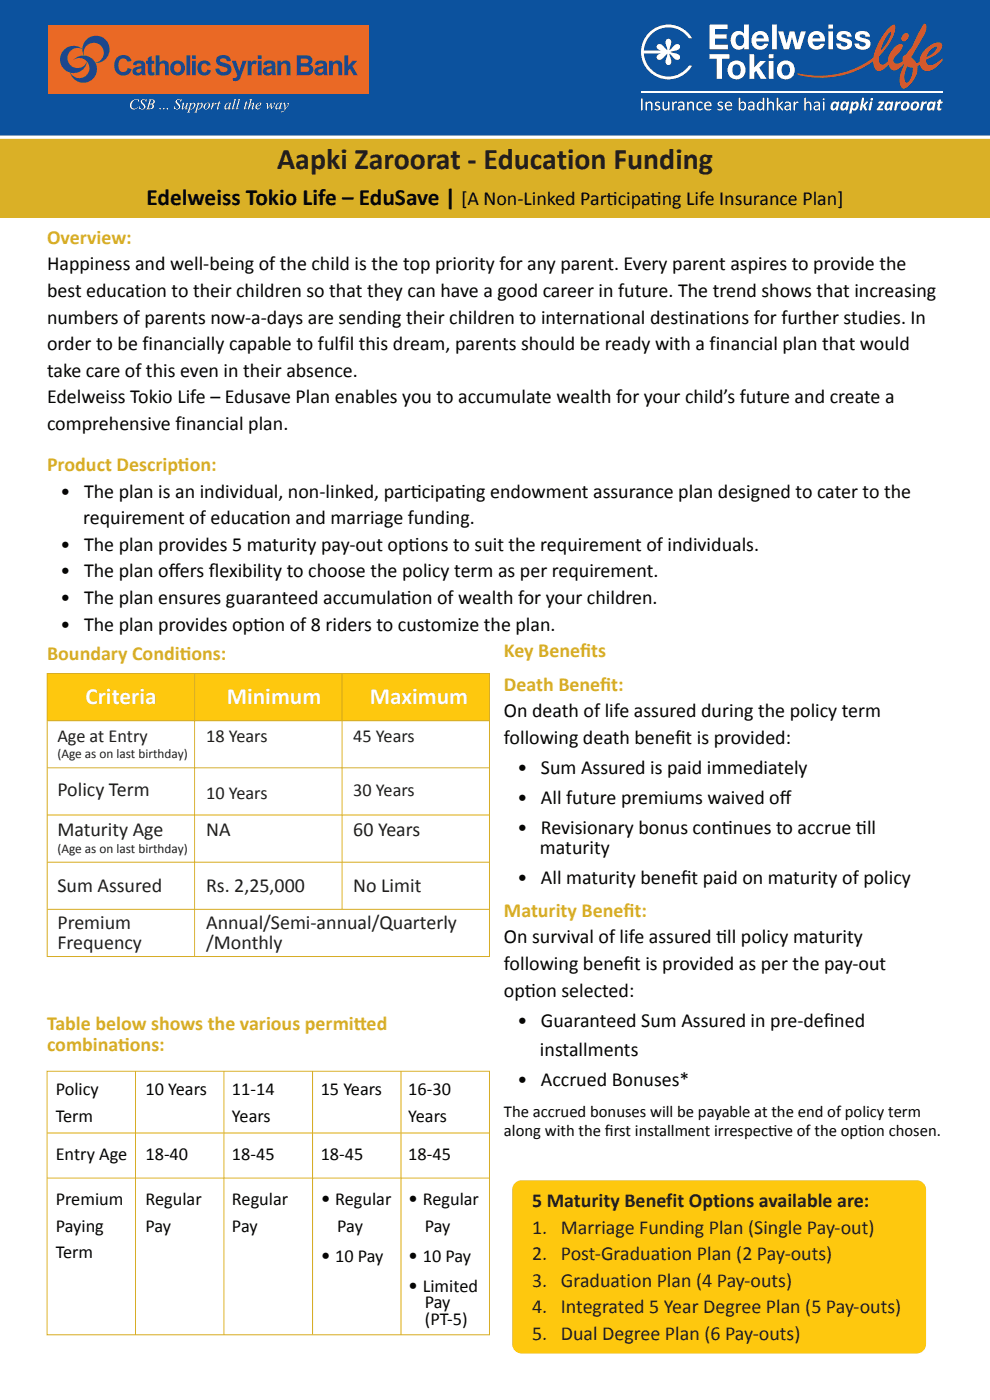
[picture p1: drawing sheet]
<svg xmlns="http://www.w3.org/2000/svg" width="210mm" height="297mm" viewBox="0 0 210 297" stroke-linecap="round" stroke-linejoin="round" font-family="sans-serif">
<path d="M10 142.9h93.8v10h-93.8z" fill="#fec80e"/>
<g fill="none" stroke="#d7ad27" stroke-width=".21">
<path d="M10 142.9h93.8v60h-93.8zM10 152.9h93.8M41.3 142.9v60M72.6 142.9v50M10 172.9h93.8M10 162.9h93.8M10 192.9h93.8M10 182.9h93.8M10 227.3h93.8v55.9h-93.8zM28.7 227.3v55.9M47.5 227.3v55.9M66.3 227.3v55.9"/>
<path d="M85.1 227.3v55.9M10 249.9h93.8M10 240.4h93.8"/>
</g>
<path d="M109.2 251l.9-.5 .6-.1h83.7a2 2 0 0 1 2 2v32.7a2 2 0 0 1-2 2h-83.7a2 2 0 0 1-2-2v-32.7v-.5z" fill="#fec80e"/>
<path d="M0 0h210v46.2h-210z" fill="#dab026"/>
<path d="M0 0h210v29.1h-210z" fill="#0c529e"/>
<path d="M0 29.1h210" fill="none" stroke="#fff" stroke-width=".71" stroke-linecap="butt"/>
<path d="M137.7 6.9a5.8 5.8 0 0 1 9.1 1.2h-.7a5.2 5.2 0 0 0-5.7-2.1 5.2 5.2 0 0 0-3.8 4.7h3.7a.74 .74 0 0 1-.9-.4 .74 .74 0 0 1 .4-.9l.7 .2 1.1 1.1-.4-1.5a.68 .68 0 0 1 .6-1 .68 .68 0 0 1 .6 1l-.4 1.5 1-1.1a.68 .68 0 0 1 1.2 0 .68 .68 0 0 1-.6 1l-1.4 .4 1.4 .4a.68 .68 0 0 1 .6 1 .68 .68 0 0 1-1.2 0l-1-1 .4 1.4a.68 .68 0 0 1-.6 1 .68 .68 0 0 1-.6-1l.4-1.4-1.1 1a.69 .69 0 0 1-1.2 0 .69 .69 0 0 1 .7-1l.3-.1h-3.7a5.2 5.2 0 0 0 3.8 4.8 5.2 5.2 0 0 0 5.7-2.2h.7a5.8 5.8 0 0 1-8.6 1.7 5.8 5.8 0 0 1-.5-8.7z" fill-rule="evenodd" fill="#fff"/>
<g fill="#fff">
<path d="M181.7 6.9a1.07 1.07 0 0 0-.3 1.2 1.07 1.07 0 0 0 1.1 .7l.6 .1a.48 .48 0 0 1 .5 .6 .48 .48 0 0 1-.6 .4l-.6-.2-.2-.5h-1a1.77 1.77 0 0 0 2.7 1.2 1.13 1.13 0 0 0 .8-1.3 1.13 1.13 0 0 0-1.2-.9 1.27 1.27 0 0 1-1.2-.6 .67 .67 0 0 1 .7-.3 .67 .67 0 0 1 .6 .5h1a1.61 1.61 0 0 0-2.2-1.2zM177.8 6.9a1.07 1.07 0 0 0-.3 1.2 1.07 1.07 0 0 0 1.1 .7l.6 .1a.48 .48 0 0 1 .5 .6 .48 .48 0 0 1-.6 .4l-.5-.2-.3-.5h-.9a1.77 1.77 0 0 0 2.6 1.2 1.13 1.13 0 0 0 .8-1.3 1.13 1.13 0 0 0-1.2-.9 1.26 1.26 0 0 1-1.2-.6 .67 .67 0 0 1 .7-.3 .67 .67 0 0 1 .6 .5h1a1.6 1.6 0 0 0-2.2-1.2zM175.7 5.2v.9h1v-.9zM175.7 6.7v3.8h1v-3.8zM172.5 7.6a.82 .82 0 0 1 .9-.2 .82 .82 0 0 1 .6 .7h-1.7zM171.9 7.1a1.97 1.97 0 0 0-.2 2.8 1.97 1.97 0 0 0 2.7 .2l.5-.8h-.9a.9 .9 0 0 1-1 .4 .9 .9 0 0 1-.7-.9h2.7a1.85 1.85 0 0 0-.9-2 1.85 1.85 0 0 0-2.2 .3zM165.1 6.7l1.2 3.8h1l.7-2.6 .7 2.6h1l1.2-3.8h-1l-.7 2.5-.7-2.5h-1l-.6 2.5-.7-2.5zM163.8 5.2v5.3h1v-5.3zM160.6 7.6a.82 .82 0 0 1 .9-.2 .82 .82 0 0 1 .5 .7h-1.6zM159.9 7.1a1.97 1.97 0 0 0-.1 2.8 1.97 1.97 0 0 0 2.7 .2l.5-.8h-.9a.9 .9 0 0 1-1 .4 .9 .9 0 0 1-.7-.9h2.7a1.85 1.85 0 0 0-1-2 1.85 1.85 0 0 0-2.2 .3zM156.4 7.5a.93 .93 0 0 1 1.1 0 .93 .93 0 0 1 .3 1 .95 .95 0 0 1-.9 1.3 .95 .95 0 0 1-.9-1.2l.1-.6zM155.7 6.9a2.21 2.21 0 0 0 .6 3.6 1.38 1.38 0 0 0 1.6-.5v.5h.9v-5.3h-1v1.9a1.49 1.49 0 0 0-2.1-.2zM150.5 5.2v5.3h3.9v-1h-2.7v-1.3h2.4v-.9h-2.4v-1.1h2.6v-1z"/>
<path d="M166.1 13.8a.93 .93 0 0 1 1.1 0 .93 .93 0 0 1 .4 1 .93 .93 0 0 1-.9 1.3 .93 .93 0 0 1-.9-1.3l.1-.5zM165.3 13.4a1.99 1.99 0 0 0 .1 2.9 1.99 1.99 0 0 0 2.9-.3 1.99 1.99 0 0 0-.3-2.7 1.99 1.99 0 0 0-2.7 .1zM163.1 11.5v.9h1v-.9zM163.1 12.9v3.8h1v-3.8zM159 11.5v5.2h1v-1.3l.4-.4 1 1.7h1.2l-1.5-2.4 1.4-1.4h-1.2l-1.3 1.4v-2.8zM155.7 13.8a1.56 1.56 0 0 0 .2 2.2 1.05 1.05 0 0 0 1.1-.4 1.05 1.05 0 0 0 .1-1.1l-.1-.2a.84 .84 0 0 0-1.3-.5zM154.9 13.4a1.96 1.96 0 0 1 2.7 .1 1.96 1.96 0 0 1 0 2.7 1.96 1.96 0 0 1-2.7 .1 2.26 2.26 0 0 1 0-2.9zM150.5 11.5v1h1.5v4.2h1.2v-4.2h1.5v-1z"/>
</g>
<path d="M191.7 7.2l-.2 .2a.68 .68 0 0 0-.3 .9 .68 .68 0 0 0 .8 .4 1.02 1.02 0 0 0 .5-1.6l-.3-.1zM197.2 10.7l-.5 .8-.2 .6a2.98 2.98 0 0 0 2.2-2.2 1.97 1.97 0 0 0-1.5 .8zM169.1 15.5a19 19 0 0 0 16.2-3.3 12.5 12.5 0 0 1 4-6.8l.5-.2a3.8 3.8 0 0 1-.8 3.4l-2.1 2.8a1.29 1.29 0 0 0-.5 1.3 1.29 1.29 0 0 0 .8 1h.3a1.19 1.19 0 0 0 .9-1.5l.1-.4a5.5 5.5 0 0 1 2.2-2.4h.6a1.03 1.03 0 0 1-.3 1.4l-.2 .3a2.7 2.7 0 0 0-1.3 1.9 1.12 1.12 0 0 0 1.9 .1l.1-.1a1.05 1.05 0 0 1 .8-1.5l.3-.5a8.5 8.5 0 0 0 1.9-3.4 6.4 6.4 0 0 1 1.7-2.6 1.68 1.68 0 0 1 0 2.1l-2.9 5.1 1.1 1.3 .6-.4a4.9 4.9 0 0 1 4.3-4.1 .84 .84 0 0 1 .4 1.4 6.7 6.7 0 0 1-3.3 2.2 1.02 1.02 0 0 0 .5 1.1 1.02 1.02 0 0 0 1.2 0l1.8-1.4v.5a4.4 4.4 0 0 1-3.6 2.3l-.8-.6-.3-.8-.6 .3a5.1 5.1 0 0 1-2.9 4.8 2.13 2.13 0 0 1-.8-2.5l.9-2.8a3.2 3.2 0 0 1-2.4 1.4l-.5-.3-.4-.9-.5 .5a1.7 1.7 0 0 1-2.1 .7l-.5-.8-.2-1.1a19.2 19.2 0 0 1-16 2.9zM192.4 14.1a3.8 3.8 0 0 0-.3 3.3l.1 .1a1.57 1.57 0 0 0 1.2-1.4l.2-1.8zM188.5 7.1a9.2 9.2 0 0 0-1.7 3.7 7.9 7.9 0 0 0 2.2-4z" fill-rule="evenodd" fill="#e45425"/>
<path d="M136 19.4h64v.3h-64z" fill-rule="evenodd" fill="#fff"/>
<g fill="#fff">
<path d="M154.2 21.9l-.1 .4h.9a.46 .46 0 0 0-.3-.5 .46 .46 0 0 0-.5 .1zM154 21.8a.73 .73 0 0 1 .9-.2 .73 .73 0 0 1 .3 1h-1.1a.77 .77 0 0 0 1.1 .5v.1a.97 .97 0 0 1-1.3-.1 .97 .97 0 0 1 .1-1.3zM152.4 21.7a.69 .69 0 0 1 .9 0v.2a.34 .34 0 0 0-.5-.1 .34 .34 0 0 0-.1 .5 .58 .58 0 0 1 .6 .5 .58 .58 0 0 1-.4 .6 .58 .58 0 0 1-.7-.4 .42 .42 0 0 0 .5 .2 .42 .42 0 0 0 .3-.5 .7 .7 0 0 1-.6-1zM149.8 21.9l-.1 .4h.9a.46 .46 0 0 0-.2-.5 .46 .46 0 0 0-.6 .1zM149.6 21.8a.73 .73 0 0 1 1-.2 .73 .73 0 0 1 .2 1h-1.1a.77 .77 0 0 0 1.2 .5v.1a.97 .97 0 0 1-1.3-.1 .97 .97 0 0 1 0-1.3zM147.9 21.8a.67 .67 0 0 1 1.2 0l-.1 .2a.64 .64 0 0 0-.8 0 .64 .64 0 0 0-.1 .8 .59 .59 0 0 0 .9 .2l.1 .1a.41 .41 0 0 1-.6 .3 .98 .98 0 0 1-.6-1.6zM145.8 21.6h.2v.3a.65 .65 0 0 1 .8-.3 .65 .65 0 0 1 .4 .7v1.1h-.2l-.1-1.2a.43 .43 0 0 0-.4-.4 .43 .43 0 0 0-.4 .3v1.3h-.3zM144.2 22.7a.38 .38 0 0 0 .2 .6 .38 .38 0 0 0 .5-.4v-.3zM143.9 21.7a.79 .79 0 0 1 1.3 .5v1.2h-.3v-.2a.61 .61 0 0 1-.8 .2 .61 .61 0 0 1-.3-.8 .61 .61 0 0 1 .8-.3h.3a.56 .56 0 0 0-.4-.5 .56 .56 0 0 0-.6 .2zM142.6 21.6h.3v.3a.49 .49 0 0 1 .7-.3l-.1 .3a.44 .44 0 0 0-.6 .3v1.2h-.3zM140.5 21.6h.3v1.2a.43 .43 0 0 0 .4 .4 .43 .43 0 0 0 .5-.4v-1.2h.2l.1 1.8h-.3v-.3a.65 .65 0 0 1-.8 .3 .65 .65 0 0 1-.4-.7zM139.1 21.7a.69 .69 0 0 1 .9 0l-.1 .2a.34 .34 0 0 0-.5-.1 .34 .34 0 0 0 0 .5 .58 .58 0 0 1 .6 .5 .58 .58 0 0 1-.4 .6 .58 .58 0 0 1-.7-.4 .42 .42 0 0 0 .5 .2 .42 .42 0 0 0 .3-.5 .7 .7 0 0 1-.6-1zM136.9 21.6h.3v.3a.65 .65 0 0 1 .8-.3 .65 .65 0 0 1 .4 .7v1.1h-.2l-.1-1.2a.43 .43 0 0 0-.4-.4 .43 .43 0 0 0-.5 .3v1.3h-.2zM136 20.9l.3 .1v2.3l-.1 .1-.2-.1z"/>
<path d="M179 22a.56 .56 0 0 0-.3 .5 .56 .56 0 0 0 .3 .5l.2-.1a.76 .76 0 0 0 .2-.9zM178.6 21.7a.68 .68 0 0 1 1.1 .1l.1-.2h.3l-.3 1.8h-.4v-.3a.66 .66 0 0 1-.9 .3 .66 .66 0 0 1-.2-1zM176.9 22a.56 .56 0 0 0-.3 .5 .56 .56 0 0 0 .4 .5l.1-.1a.76 .76 0 0 0 .2-.9zM176.6 21.7a.68 .68 0 0 1 1 .1l.1-.2h.4l-.4 1.8h-.4l.1-.3a.66 .66 0 0 1-1 .3 .66 .66 0 0 1-.2-1zM174.5 21a.2 .2 0 0 1 .4 0 .2 .2 0 0 1-.4 0zM174.6 21.6h.3l-.1 1.8h-.2zM173 22.7a.38 .38 0 0 0 .2 .6 .38 .38 0 0 0 .5-.4v-.3zM172.7 21.7a.79 .79 0 0 1 1.3 .5v1.2h-.3v-.2a.61 .61 0 0 1-.8 .2 .61 .61 0 0 1-.3-.8 .61 .61 0 0 1 .8-.3h.3a.56 .56 0 0 0-.4-.5 .56 .56 0 0 0-.6 .2zM170.6 20.8h.3v1a.64 .64 0 0 1 .8-.2 .64 .64 0 0 1 .4 .7v1.1h-.3v-1.2a.43 .43 0 0 0-.4-.4 .43 .43 0 0 0-.5 .3v1.3h-.2zM168.4 21.6h.2v.3a.49 .49 0 0 1 .8-.3l-.1 .3a.44 .44 0 0 0-.6 .3v1.2h-.3zM166.8 22.7a.38 .38 0 0 0 .2 .6 .38 .38 0 0 0 .5-.4v-.3zM166.5 21.7a.79 .79 0 0 1 1.3 .5v1.2h-.3v-.2a.61 .61 0 0 1-.8 .2 .61 .61 0 0 1-.3-.8 .61 .61 0 0 1 .8-.3h.3a.56 .56 0 0 0-.4-.5 .56 .56 0 0 0-.6 .2zM164.8 20.8h.3v1.6l.7-.8h.3l-.7 .7 .7 1.1h-.3l-.7-1v1h-.3zM162.7 20.8h.3v1a.64 .64 0 0 1 .8-.2 .64 .64 0 0 1 .4 .7v1.1h-.3v-1.2a.43 .43 0 0 0-.4-.4 .43 .43 0 0 0-.5 .3v1.3h-.2zM161 21.9a.65 .65 0 0 0-.2 .8 .65 .65 0 0 0 .7 .4l.3-.3v-.7l-.4-.3zM160.8 21.7l.5-.2 .5 .3v-1h.3v2.6h-.3v-.3a.77 .77 0 0 1-1 .2 .77 .77 0 0 1-.3-1zM159 22.7a.38 .38 0 0 0 .2 .6 .38 .38 0 0 0 .5-.4v-.3zM158.8 21.7a.79 .79 0 0 1 1.3 .5v1.2h-.3v-.2a.61 .61 0 0 1-.8 .2 .61 .61 0 0 1-.3-.8 .61 .61 0 0 1 .8-.3h.2a.56 .56 0 0 0-.3-.5 .56 .56 0 0 0-.6 .2zM157.2 22l-.2 .1v.7a.55 .55 0 0 0 .8 .2 .55 .55 0 0 0 .1-.8 .43 .43 0 0 0-.3-.4 .43 .43 0 0 0-.4 .2zM156.7 20.8h.3v1a.76 .76 0 0 1 1-.1 .76 .76 0 0 1 .3 1 .72 .72 0 0 1-.5 .7 .72 .72 0 0 1-.8-.3v.3h-.3z"/>
<path d="M199.2 21.1h.4l-.1 .5h.5l-.1 .3h-.4l-.2 .9a.22 .22 0 0 0 .1 .2 .22 .22 0 0 0 .3 0v.1a.46 .46 0 0 1-.6 .3 .46 .46 0 0 1-.3-.6l.2-.9h-.3v-.2l.1-.1h.3zM197.4 22a.56 .56 0 0 0-.4 .5 .56 .56 0 0 0 .4 .5l.2-.1a.76 .76 0 0 0 .2-.9zM197 21.7a.68 .68 0 0 1 1 .1l.1-.2h.4l-.4 1.8h-.4l.1-.3a.66 .66 0 0 1-1 .3 .66 .66 0 0 1-.1-1zM195.5 21.6h.4v.3a.39 .39 0 0 1 .2-.4 .39 .39 0 0 1 .5 .1 .31 .31 0 0 1-.1 .4 .31 .31 0 0 1-.4 0l-.3 .4-.1 1h-.5zM193.9 22a.55 .55 0 0 0-.3 .6 .55 .55 0 0 0 .4 .5 .65 .65 0 0 0 .5-.6 .65 .65 0 0 0-.3-.6zM193.5 21.8a.88 .88 0 0 1 1.3-.1 .88 .88 0 0 1-.1 1.3 .89 .89 0 0 1-1.3 .3 .89 .89 0 0 1 0-1.4zM191.8 22a.55 .55 0 0 0-.3 .6 .55 .55 0 0 0 .5 .5 .65 .65 0 0 0 .4-.6 .65 .65 0 0 0-.3-.6zM191.4 21.8a.88 .88 0 0 1 1.3-.1 .88 .88 0 0 1 0 1.3 .89 .89 0 0 1-1.4 .3 .89 .89 0 0 1 0-1.4zM190 21.6h.4v.3a.39 .39 0 0 1 .2-.4 .39 .39 0 0 1 .5 .1 .31 .31 0 0 1-.1 .4 .31 .31 0 0 1-.4 0l-.3 .4-.2 1h-.4zM188.4 22a.56 .56 0 0 0-.3 .5 .56 .56 0 0 0 .3 .5l.2-.1a.76 .76 0 0 0 .2-.9zM188 21.7a.68 .68 0 0 1 1.1 .1l.1-.2h.3l-.3 1.8h-.4v-.3a.66 .66 0 0 1-.9 .3 .66 .66 0 0 1-.2-1zM186.4 21.6h1.2l-.1 .3-.9 1.1h.7l-.1 .4-1.2-.1 .1-.3 .8-1.1h-.6zM184.6 21.6h.5l-.4 1.8h-.4zM184.6 21.1a.3 .3 0 0 1 .6 0 .3 .3 0 0 1-.6 0zM182.9 20.8h.4l-.3 1.5 .7-.7h.5l-.7 .8 .4 .8a.27 .27 0 0 1-.2 .2 .27 .27 0 0 1-.3-.1l-.4-.9-.2 1h-.5zM181.1 22.1a.61 .61 0 0 0 0 .9 .66 .66 0 0 0 .4-1.1zM180.6 21.6h.4v.3a.66 .66 0 0 1 .9-.3 .66 .66 0 0 1 .2 1 .81 .81 0 0 1-.4 .7 .81 .81 0 0 1-.9-.1l-.2 .8-.4 .1z"/>
</g>
<path d="M10.3 5.3h68v14.6h-68z" fill-rule="evenodd" fill="#ea6925"/>
<g fill="#1a478e">
<path d="M15.5 12.8a2.9 2.9 0 0 1 4.5 .1 2.9 2.9 0 0 1-1.2 4.4 2.9 2.9 0 0 1-4-2.1 2.14 2.14 0 0 0 3 1.2 2.14 2.14 0 0 0 .8-3.1 2.14 2.14 0 0 0-3.1-.5z" fill-rule="evenodd"/>
<path d="M13.5 10.7a2.9 2.9 0 0 1 4.2-.2 2.14 2.14 0 0 0-3.1 .8 2.14 2.14 0 0 0 1 3 2.14 2.14 0 0 0 2.9-1.4 2.89 2.89 0 0 1-4 2.4 2.89 2.89 0 0 1-1-4.6z" fill-rule="evenodd"/>
<path d="M18.5 8.3a2.89 2.89 0 0 1 4.6 1.3 2.89 2.89 0 0 1-3.1 3.8 2.14 2.14 0 0 0 2-2.5 2.14 2.14 0 0 0-2.7-1.8 2.14 2.14 0 0 0-1.4 2.9 2.91 2.91 0 0 1 .6-3.7z" fill-rule="evenodd"/>
</g>
<path d="M73 11.7h.9v2.3l.9-1.1h1l-1 1.1 1.1 2h-.9l-.8-1.4-.3 .4v1h-.9zM69.8 12.9h.8v.5a1.09 1.09 0 0 1 1.3-.5 1.09 1.09 0 0 1 .7 1.2v1.9h-.8v-1.6a.64 .64 0 0 0-.5-1 .64 .64 0 0 0-.7 .9v1.7h-.8zM67.6 14.8a.49 .49 0 0 0 .3 .7 .49 .49 0 0 0 .6-.5l.1-.5zM67 13.2a1.37 1.37 0 0 1 2.4 .5v1.7l.1 .6h-.8l-.1-.4a1.01 1.01 0 0 1-1.4 .3 1.01 1.01 0 0 1-.2-1.5l1.6-.4a.55 .55 0 0 0-.5-.6 .55 .55 0 0 0-.6 .4l-.7-.1zM63.8 14.1v1.1h.8a.64 .64 0 0 0 .8-.1 .64 .64 0 0 0 0-.8zM63.8 12.4v1h.6a.67 .67 0 0 0 .7 0 .67 .67 0 0 0 .2-.8l-.3-.1zM62.9 11.7h1.7a1.17 1.17 0 0 1 1.3 .3 1.17 1.17 0 0 1 .2 1.3l-.4 .4a1.16 1.16 0 0 1 .7 1.4 1.16 1.16 0 0 1-1.4 .8l-2.1 .1zM58.8 12.9h.8v.5a1.09 1.09 0 0 1 1.3-.5 1.09 1.09 0 0 1 .7 1.2v1.9h-.8v-1.6a.64 .64 0 0 0-.5-1 .64 .64 0 0 0-.7 .9v1.7h-.8zM56.7 14.8a.49 .49 0 0 0 .3 .7 .49 .49 0 0 0 .6-.5v-.5zM56.1 13.2a1.37 1.37 0 0 1 2.3 .5v1.7l.2 .6h-.8l-.1-.4a1.01 1.01 0 0 1-1.5 .3 1.01 1.01 0 0 1-.1-1.5l1.5-.4a.55 .55 0 0 0-.5-.6 .55 .55 0 0 0-.5 .4l-.8-.1zM54.7 12.9h.8v3.1h-.8zM54.7 11.7h.8v.8h-.8zM52.5 12.9h.8v.4a.8 .8 0 0 1 1.2-.3l-.2 .7a.58 .58 0 0 0-.8 0 .58 .58 0 0 0-.1 .7l-.1 1.6h-.8zM49.2 12.9h.8l.8 2.2 .7-2.2h.8l-1.3 3.5a1.19 1.19 0 0 1-1.6 .8v-.7a.68 .68 0 0 0 .9-.5zM46.1 12.1a1.81 1.81 0 0 1 2.8 .6l.1 .2-.9 .1a.8 .8 0 0 0-.6-.6 .8 .8 0 0 0-.9 .4l.3 .3a2.72 2.72 0 0 1 2.1 1.2 1.37 1.37 0 0 1-1.6 1.7 1.52 1.52 0 0 1-1.7-1.4l.8-.1a.87 .87 0 0 0 .8 .8 .87 .87 0 0 0 .9-.7l-.3-.3a2.02 2.02 0 0 1-2.1-1.5zM42.3 13.3a1.47 1.47 0 0 1 2.4 .5l-.8 .2a.64 .64 0 0 0-.8-.5 .64 .64 0 0 0-.4 .9 .67 .67 0 0 0 .4 .9 .67 .67 0 0 0 .9-.5l.8 .1a1.52 1.52 0 0 1-2.1 1 1.52 1.52 0 0 1-.7-2.1zM40.7 12.9h.8v3.1h-.8zM40.7 11.7h.8v.8h-.8zM39.5 11.7h.9v4.3h-.9zM37.1 13.7a.91 .91 0 0 0-.1 1.2 .91 .91 0 0 0 1 .4 .89 .89 0 0 0 .4-1.3 .89 .89 0 0 0-1.3-.3zM36.1 14.4a1.6 1.6 0 0 1 3.2 0 1.6 1.6 0 0 1-3.2 0zM33 11.7h.8v1.6a1.1 1.1 0 0 1 1.4-.4 1.1 1.1 0 0 1 .6 1.3v1.8h-.8v-1.7a.62 .62 0 0 0-.5-.9 .62 .62 0 0 0-.7 .8v1.8h-.8zM31.4 12.3l.8-.5v1.1h.5v.7h-.5v1.5l.1 .2h.4l.1 .6a.91 .91 0 0 1-1.1 0 .91 .91 0 0 1-.3-1v-1.3h-.4v-.7h.4zM29.1 14.8a.49 .49 0 0 0 .2 .7 .49 .49 0 0 0 .7-.5v-.5zM28.4 13.2a1.37 1.37 0 0 1 2.4 .5v1.7l.2 .6h-.8l-.1-.4a1.01 1.01 0 0 1-1.5 .3 1.01 1.01 0 0 1-.2-1.5l1.6-.4a.55 .55 0 0 0-.5-.6 .55 .55 0 0 0-.6 .4l-.7-.1zM24.8 12.3a1.85 1.85 0 0 1 3.1 .6l-.8 .2a.98 .98 0 0 0-1.2-.7 .98 .98 0 0 0-.8 1.1 1.28 1.28 0 0 0 1.3 1.8l.5-.4 .2-.5 .8 .3a1.92 1.92 0 0 1-2.4 1.2 1.92 1.92 0 0 1-1.2-2.4l.1-.7z" fill="#1a478e"/>
<path d="M60 21.9l.3 .2 .1 1.2-.7 .5a.43 .43 0 0 0 .6-.4l.4-.4a1.04 1.04 0 0 0 .5-1.2l-.2 .1 .1 .3-.5 .8-.2-1.2zM59 22.1a.65 .65 0 0 0-.2 .9 .72 .72 0 0 0 .5-1.1zM58.8 22l.3-.2h.2l.2 .2 .1-.2h.2l-.3 1.2 .2-.2a.32 .32 0 0 1-.1 .3 .32 .32 0 0 1-.4 0l.1-.3a.45 .45 0 0 1-.4 .4 .45 .45 0 0 1-.5-.3zM56.3 21.9l.4-.1 .2 1 .7-1 .1 1.1a.85 .85 0 0 0 .5-.9l-.1-.1 .1-.1a.56 .56 0 0 1-.2 .8l-.5 .6-.1-1.1-.7 1.1-.1-1.2zM54.7 22l-.2 .5a.51 .51 0 0 0 .5-.1 .51 .51 0 0 0 .1-.5zM54.5 22a.46 .46 0 0 1 .5-.2 .46 .46 0 0 1 .4 .3l-.8 .5a.27 .27 0 0 0-.1 .3 .27 .27 0 0 0 .4 .1l.4-.2a.59 .59 0 0 1-.9 .3 .59 .59 0 0 1 0-1zM52.9 21.1l.2 .1-.5 2h.2l.4-.9 .4-.3-.2 1a.17 .17 0 0 0 .1 .2 .17 .17 0 0 0 .2-.1l.2-.2-.3 .1 .3-1.1-.3-.1-.6 .7 .4-1.5zM51.9 21.9l.6-.5-.2 .4 .2 .1h-.2l-.3 1.1 .4-.1-.5 .3-.1-.2 .3-1.1zM50.4 21.1l.5-.1-.5 2 .3-.1-.5 .3-.1-.2 .5-1.8zM49.5 21.1l.5-.1-.5 2 .3-.1-.4 .3-.2-.2 .5-1.8zM48.2 22.1a.65 .65 0 0 0-.2 .9 .72 .72 0 0 0 .5-1.1zM48 22l.3-.2h.3l.1 .2 .1-.2h.2l-.3 1.2 .2-.2a.32 .32 0 0 1-.1 .3 .32 .32 0 0 1-.4 0l.1-.3a.45 .45 0 0 1-.4 .4 .45 .45 0 0 1-.5-.3zM46.1 21.9l.6-.5-.1 .4 .2 .1h-.2l-.3 1.1 .3-.1-.4 .3-.2-.2 .3-1.1zM44.8 21.9l.6-.1-.3 .7 .5-.6 .2-.1 .1 .1-.1 .2-.2-.1-.2 .3-.4 .9h-.3l.4-1.2zM43.8 22a.64 .64 0 0 0-.1 1.1 .75 .75 0 0 0 .3-1.2zM43.5 22a.59 .59 0 0 1 .9-.1 .59 .59 0 0 1-.1 1 .63 .63 0 0 1-1 .1 .63 .63 0 0 1 .2-1zM42.2 22.1l.4-.2a.68 .68 0 0 1 0 .8 .68 .68 0 0 1-.7 .3zM41.7 21.9l.2 .1v.2l-.5 1.5-.2 .1h.7l-.2-.1 .1-.6a.86 .86 0 0 0 1-.3 .86 .86 0 0 0 0-1l-.4 .1-.3 .2 .1-.3zM40.7 22.1l-.4 .9a.68 .68 0 0 0 .7-.3 .68 .68 0 0 0 0-.8zM40.1 21.9l.6-.1-.1 .3a.49 .49 0 0 1 .7-.3 .49 .49 0 0 1 0 .8 .74 .74 0 0 1-1 .5l-.2 .6 .2 .1h-.7l.3-.1 .4-1.5v-.2zM38.6 22l-.1 .1 .3-.1-.2 1.2 .4-.2 .5-.5-.1 .3a.2 .2 0 0 0-.1 .3 .2 .2 0 0 0 .3 0l.2-.2-.2 .1 .3-1.2h-.3l-.2 .6a.58 .58 0 0 1-.6 .6l.2-1.1zM37.4 21.2l1.1-.2-.2 .7a.39 .39 0 0 0-.4-.5 .39 .39 0 0 0-.2 .6 .73 .73 0 0 1 .5 .7 .73 .73 0 0 1-.4 .7l-.7-.1-.2 .1 .2-.8a.47 .47 0 0 0 .2 .7 .47 .47 0 0 0 .6-.2 .47 .47 0 0 0-.2-.6l-.4-.6zM35.4 23.1a.15 .15 0 0 1 .3 0 .15 .15 0 0 1-.3 0zM34.6 23.1a.15 .15 0 0 1 .3 0 .15 .15 0 0 1-.3 0zM33.8 23.1a.15 .15 0 0 1 .3 0 .15 .15 0 0 1-.3 0zM31.7 22.1l-.2 .9a.51 .51 0 0 0 .8-.2 .51 .51 0 0 0-.5-.7zM32 21.2l-.2 .8a.49 .49 0 0 0 .6-.1 .49 .49 0 0 0-.1-.7zM31.5 21.1h.7a.5 .5 0 0 1 .7 .4 .5 .5 0 0 1-.6 .6 .63 .63 0 0 1 .2 .8 .63 .63 0 0 1-.8 .3h-.8l.3-.3 .5-1.4v-.3zM30 21.2a.83 .83 0 0 0 .4 1.2 .46 .46 0 0 1-.3 .7 .46 .46 0 0 1-.4-.7l-.2 .8 .1-.1a.73 .73 0 0 0 .9 0 .73 .73 0 0 0 .1-1l-.3-.3a.41 .41 0 0 1 0-.5 .41 .41 0 0 1 .5-.1 .41 .41 0 0 1 .1 .5l.2-.7zM28 21.4a1.49 1.49 0 0 1 1.4-.3l.1-.1-.1 .7-.1-.3a.74 .74 0 0 0-.8-.2 .74 .74 0 0 0-.5 .6 .77 .77 0 0 0 .1 1.2 .77 .77 0 0 0 1.2-.3 .94 .94 0 0 1-1.5 .3 .94 .94 0 0 1 .1-1.5z" fill="#fff"/>
<text font-size="6.3" fill="#211e1e" x="58.8" y="35.9">Aapki Zaroorat - Education Funding</text>
<text font-size="4.9" fill="#050504" x="31.1" y="43.5">Edelweiss Tokio Life – EduSave |</text>
<g font-size="4.9" fill="#fff">
<text x="18.1" y="149.3">Criteria</text>
<text x="48.1" y="149.3">Minimum</text>
<text x="78.4" y="149.3">Maximum</text>
</g>
<g font-size="4.2" fill="#050504">
<text x="97.8" y="43.5">[A Non-Linked Part</text>
<text x="128.7" y="43.5">icipat</text>
<text x="138" y="43.5">ing Life Insurance Plan]</text>
<text x="10" y="57.4">Happiness and well-being of the child is the top priority for any parent. Every parent aspires to provide the</text>
<text x="10" y="63">best education to their children so that they can have a good career in future. The trend shows that increasing</text>
<text x="10" y="68.7">numbers of parents now-a-days are sending their children to international destinations for further studies. In</text>
<text x="10" y="74.3">order to be financially capable to fulfil this dream, parents should be ready with a financial plan that would</text>
<text x="10" y="79.9">take care of this even in their absence.</text>
<text x="10" y="85.6">Edelweiss Tokio Life – Edusave Plan enables you to accumulate wealth for your child’s future and create a</text>
<text x="10" y="91.2">comprehensive financial plan.</text>
<text x="12.8" y="105.6">• The plan is an individual, non-linked, part</text>
<text x="87.1" y="105.6">icipat</text>
<text x="96.4" y="105.6">ing endowment assurance plan designed to cater to the</text>
<text x="17.6" y="111.2">requirement of educat</text>
<text x="54.9" y="111.2">ion and marriage funding.</text>
<text x="12.8" y="116.8">• The plan provides 5 maturity pay-out opt</text>
<text x="86.7" y="116.8">ions to suit the requirement of individuals.</text>
<text x="12.8" y="122.5">• The plan of</text>
<text x="35.8" y="122.5">fers f</text>
<text x="44.3" y="122.5">lexibility to choose the policy term as per requirement.</text>
<text x="12.8" y="128.1">• The plan ensures guaranteed accumulat</text>
<text x="84.9" y="128.1">ion of wealth for your children.</text>
<text x="12.8" y="133.8">• The plan provides opt</text>
<text x="53.7" y="133.8">ion of 8 riders to customize the plan.</text>
<text x="106.9" y="152.2">On death of life assured during the policy term</text>
<text x="106.9" y="157.8">following death benef</text>
<text x="143.2" y="157.8">it is provided:</text>
<text x="109.8" y="164.2">• Sum Assured is paid immediately</text>
<text x="109.8" y="170.5">• All future premiums waived of</text>
<text x="165.4" y="170.5">f</text>
<text x="109.8" y="176.9">• Revisionary bonus cont</text>
<text x="153.1" y="176.9">inues to accrue t</text>
<text x="181.6" y="176.9">ill</text>
<text x="114.5" y="181.1">maturity</text>
<text x="109.8" y="187.4">• All maturity benef</text>
<text x="144.5" y="187.4">it paid on maturity of policy</text>
<text x="106.9" y="200.1">On survival of life assured t</text>
<text x="151.9" y="200.1">ill policy maturity</text>
<text x="106.9" y="205.8">following benef</text>
<text x="132.3" y="205.8">it is provided as per the pay-out</text>
<text x="106.9" y="211.4">opt</text>
<text x="111.3" y="211.4">ion selected:</text>
<text x="109.8" y="217.8">• Guaranteed Sum Assured in pre-def</text>
<text x="174.7" y="217.8">ined</text>
<text x="114.5" y="224.1">installments</text>
<text x="109.8" y="230.5">• Accrued Bonuses*</text>
<text x="68" y="255.6">• Regular</text>
<text x="86.6" y="255.6">• Regular</text>
<text x="68" y="267.6">• 10 Pay</text>
<text x="86.6" y="267.6">• 10 Pay</text>
<text x="86.6" y="274">• Limited</text>
</g>
<g font-size="4.2" fill="#d7ad27">
<text x="10" y="51.7">Overview:</text>
<text x="10" y="99.9">Product Descript</text>
<text x="37.8" y="99.9">ion:</text>
<text x="10" y="140">Boundary Condit</text>
<text x="38.1" y="140">ions:</text>
<text x="106.9" y="139.5">Key Benef</text>
<text x="123.1" y="139.5">its</text>
<text x="106.9" y="146.5">Death Benef</text>
<text x="127.3" y="146.5">it:</text>
<text x="106.9" y="194.5">Maturity Benef</text>
<text x="132.2" y="194.5">it:</text>
<text x="10" y="218.5">Table below shows the various permit</text>
<text x="75.1" y="218.5">ted</text>
<text x="10" y="223.1">combinat</text>
<text x="25.1" y="223.1">ions:</text>
</g>
<g font-size="4.2" fill="#211e1e">
<text x="12.2" y="168.8">Policy Term</text>
<text x="12.2" y="177.4">Maturity Age</text>
<text x="43.7" y="177.4">NA</text>
<text x="74.9" y="177.4">60 Years</text>
<text x="12.2" y="189.3">Sum Assured</text>
<text x="43.7" y="189.3">Rs. 2,25,000</text>
<text x="74.9" y="189.3">No Limit</text>
<text x="12.2" y="197">Premium</text>
<text x="43.7" y="197">Annual/Semi-annual/Quarterly</text>
<text x="12.2" y="201.3">Frequency</text>
<text x="43.7" y="201.3">/Monthly</text>
<text x="112.9" y="256">5 Maturity Benefit Options available are:</text>
<text x="112.9" y="261.7">1. Marriage Funding Plan (Single Pay-out)</text>
<text x="112.9" y="267.3">2. Post-Graduation Plan (2 Pay-outs)</text>
<text x="112.9" y="273">3. Graduation Plan (4 Pay-outs)</text>
<text x="112.9" y="278.6">4. Integrated 5 Year Degree Plan (5 Pay-outs)</text>
<text x="112.9" y="284.3">5. Dual Degree Plan (6 Pay-outs)</text>
</g>
<g font-size="3.9" fill="#211e1e">
<text x="12.2" y="157.3">Age at Entry</text>
<text x="43.7" y="157.3">18 Years</text>
<text x="74.9" y="157.3">45 Years</text>
<text x="43.7" y="169.5">10 Years</text>
<text x="74.9" y="168.8">30 Years</text>
</g>
<g font-size="3.9" fill="#050504">
<text x="11.8" y="232.4">Policy</text>
<text x="30.9" y="232.4">10 Years</text>
<text x="49.2" y="232.4">11-14</text>
<text x="68" y="232.4">15 Years</text>
<text x="86.6" y="232.4">16-30</text>
<text x="11.8" y="238">Term</text>
<text x="49.2" y="238">Years</text>
<text x="86.6" y="238">Years</text>
<text x="11.8" y="246">Entry Age</text>
<text x="30.9" y="246">18-40</text>
<text x="49.2" y="246">18-45</text>
<text x="68" y="246">18-45</text>
<text x="86.6" y="246">18-45</text>
<text x="11.8" y="255.6">Premium</text>
<text x="30.9" y="255.7">Regular</text>
<text x="49.2" y="255.7">Regular</text>
<text x="11.8" y="261.3">Paying</text>
<text x="30.9" y="261.3">Pay</text>
<text x="49.2" y="261.3">Pay</text>
<text x="71.5" y="261.3">Pay</text>
<text x="90.1" y="261.3">Pay</text>
<text x="11.8" y="266.9">Term</text>
<text x="90.1" y="277.5">Pay</text>
<text x="90.1" y="281">(PT-5)</text>
</g>
<g font-size="3.5" fill="#050504">
<text x="106.9" y="237.1">The accrued bonuses will be payable at the end of policy term</text>
<text x="106.9" y="240.9">along with the f</text>
<text x="128.3" y="240.9">irst installment irrespect</text>
<text x="163" y="240.9">ive of the opt</text>
<text x="182.1" y="240.9">ion chosen.</text>
</g>
<g font-size="2.8" fill="#211e1e">
<text x="12.2" y="160.9">(Age as on last birthday)</text>
<text x="12.2" y="181">(Age as on last birthday)</text>
</g>
</svg>
